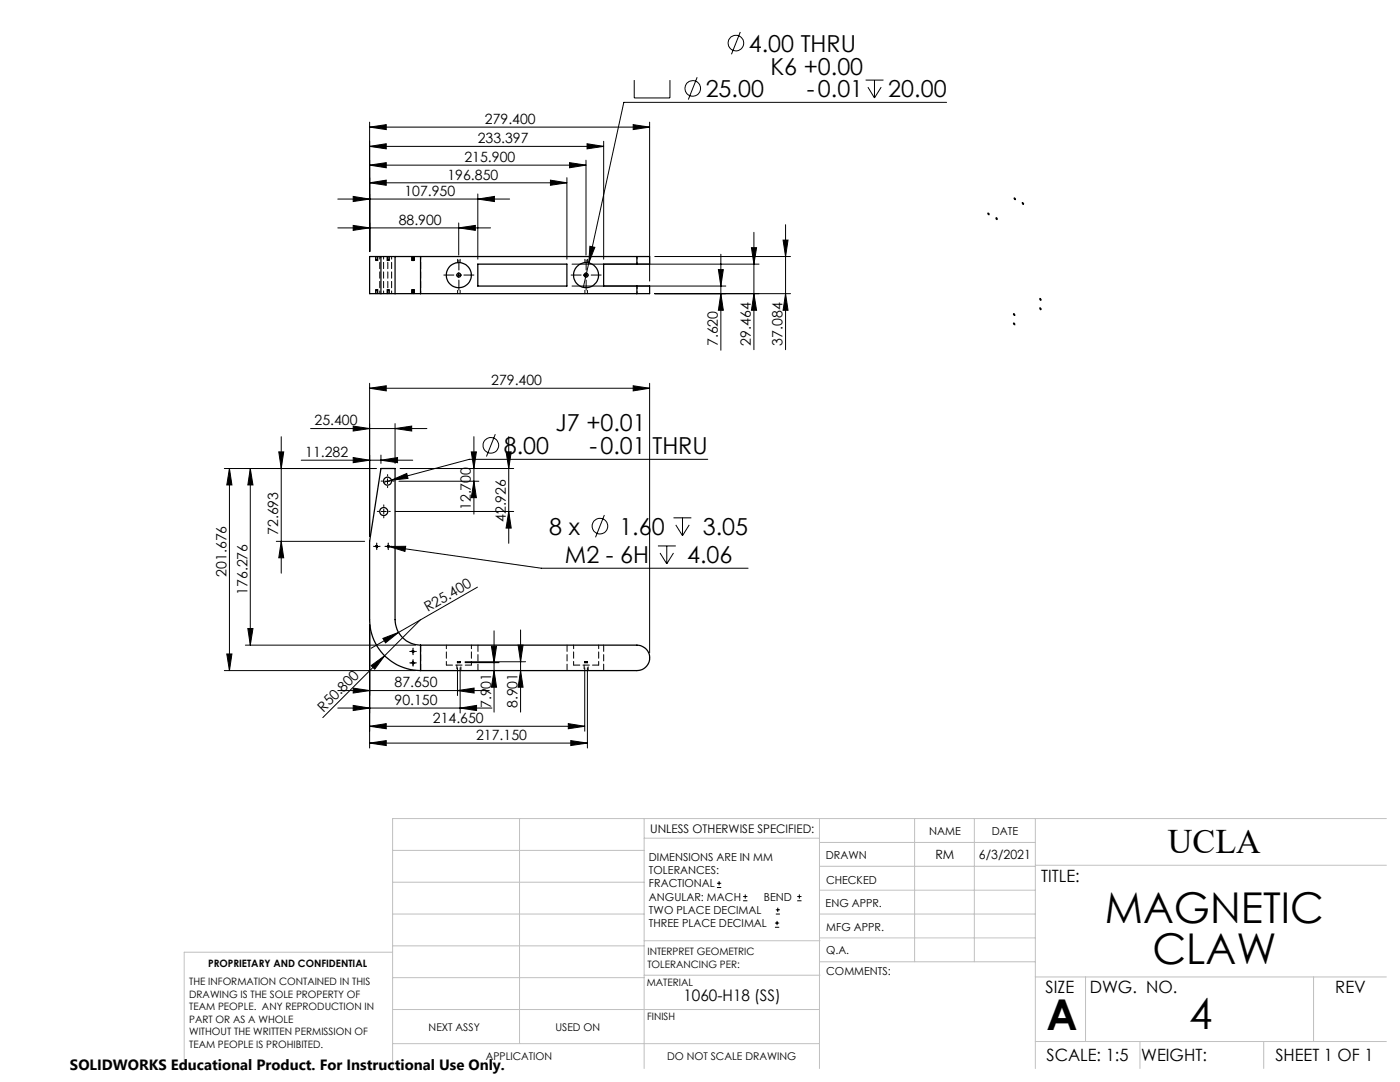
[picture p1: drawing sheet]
<svg xmlns="http://www.w3.org/2000/svg" width="279mm" height="216mm" viewBox="0 0 279 216" stroke-linecap="round" stroke-linejoin="round" font-family="sans-serif">
<g fill="none" stroke="#000" stroke-width=".2">
<path d="M126.6 16v3.5h7.1v-3.5M139.1 15.4l-1.7 4.5M147.7 6.4l-1.7 4.4M172.8 16h3.5M173.2 17.4l1.3 2.1M174.5 16v3.5M175.9 17.4l-1.4 2.1M67.4 39.7h34.3M70.5 39.2l3.3 .5-3.3 .5zM73.8 25.4l3.3-.5v1zM73.8 32.9l3.3-.4v1zM73.8 36.5l3.3-.6v1.1z"/>
<path d="M73.8 29.2l3.3-.5v1zM73.8 24.4v25.8M73.8 25.4h55.8M73.8 32.9h43.1M73.8 36.5h39.3M73.8 29.2h46.7M95.4 39.7l3.3-.5v1zM95.4 38.7v13M109.9 35.9l3.2 .6-3.2 .5zM113.1 35.5v16.2M113.7 32.5l3.2 .4-3.2 .6zM116.9 32v18.9"/>
<path d="M117.2 28.7l3.3 .5-3.3 .5zM120.5 28.2v23.5M126.4 24.9l3.2 .5-3.2 .5zM129.6 24.4v31.7M188.9 20.4h-64.4l-7 32.1M67.4 45.5h30.5M70.5 45l3.3 .5-3.3 .5zM75 51.2v.8M75 57.8v.8M75.4 51.2v.8M75.4 57.8v.8M77.3 51.2v.8"/>
<path d="M77.3 57.8v.8M77.7 51.2v.8M77.7 57.8v.8M82.2 51.2v.8M82.2 57.8v.8M82.6 51.2v.8M82.6 57.8v.8M91.1 54.9h1M91.5 54.4v1M91.5 45.5l3.4-.5v1zM91.5 44.5v6.4M114.2 57.1h30.7"/>
<path d="M114.2 52.7h37.3M116.5 54.9h1M116.9 54.4v1M117.5 52.5l-1.1 4.8M117.7 49.1l1 .3-1.2 3.1zM130.7 51.2h27.1M143.4 53.8h1l-.5 3.3zM143.9 58.6l.5 3.3h-1zM143.9 50.7v19.2M150 49.4h1l-.5 3.3zM150.5 58.6l.5 3.3h-1zM150.5 46.4v23.4"/>
<path d="M156.3 47.9h1l-.5 3.3zM156.8 44.8v25M156.8 58.6l.5 3.3h-1zM157.8 58.6h-27.1M197.1 42.5l.2 .1 .1 .3zM204 40.4l.2 .1 .1 .3-.2-.1zM73.8 77.5l3.3-.5v1zM73.8 76.5v30.5M73.8 77.5h55.8M126.4 77l3.2 .5-3.2 .5zM129.6 76.5v53.8M202.3 62.6l.2 .1v.2h-.1z"/>
<path d="M202.3 64.5h.2v.3h-.1zM44.8 93.5h30.2M45.8 93.5v40.3M45.8 93.5l.5 3.3h-1zM50 93.5v35.2M50 93.5l.5 3.3h-1zM55.6 90.2h1l-.5 3.3zM56.1 87.1v27.3M60.1 91.8h22.3M62 85.5h23.2M70.5 91.3l3.3 .5-3.3 .5zM70.5 85l3.3 .5-3.3 .5z"/>
<path d="M76 91.8l3.3-.5v1zM76 90.8v1.7M76.8 96h1M77.3 95.5v1M78.1 95.8l3.1-1.3 .2 1zM78.1 95.8l-1.5 .4M78.8 85.5l3.4-.5v1zM78.8 84.5v8M79.6 96h16M79.9 93.5h22.6M94.1 90.2h1l-.5 3.3zM94.6 87.1v15.5"/>
<path d="M94.6 96l.5 3.3h-1zM98.8 86.6l-1.7 4.5M101 90.2h1l-.5 3.3zM101.5 87.1v21.3M141.3 91.7h-47.6l-15.6 4.1M55.1 108h17.7M56.1 108l.5 3.3h-1zM74.7 109h1M75 109.1a.19 .19 0 0 1 .2-.3 .19 .19 0 0 1 .2 .3 .19 .19 0 0 1-.3 .1M75.2 108.5v1M76.1 102.1h1M76.6 101.6v1"/>
<path d="M77 109h1M77.3 109.1a.2 .2 0 0 1 .1-.3 .2 .2 0 0 1 .3 .2 .2 .2 0 0 1-.3 .2M77.3 109h.3M77.5 108.5v1M77.6 109h3.4l-.2 1zM77.6 109l30.4 4.4h41.3M78.9 102.1h23.6M95.3 117.2l-21.3 12.2M101.5 102.1l.5 3.3h-1zM120.6 102.8l-1.7 4.4M131.3 108.9h3.6M131.7 110.3l1.4 2.2"/>
<path d="M133.1 108.9v3.6M134.4 103.3h3.6M134.4 110.3l-1.3 2.2M134.9 104.7l1.3 2.2M136.2 103.3v3.6M137.5 104.7l-1.3 2.2M44.8 133.8h38.1M45.3 130.5h1l-.5 3.3zM49 128.7h33.9M49.5 125.4h1l-.5 3.3zM67.4 137.8h30.2M70.5 137.3l3.3 .5-3.3 .5z"/>
<path d="M73.8 124.6v24.7M74 132.8l2.8-2-2 2.7zM76.4 127.4l3.2-1.2-2.7 2.1zM76.8 130.8l-12.4 12.4M81.9 130h1M81.9 132.3h1M82.2 130.1a.2 .2 0 0 1 .2-.3 .2 .2 0 0 1 .2 .2 .2 .2 0 0 1-.2 .2M82.2 132.3a.19 .19 0 0 1 .2-.2 .19 .19 0 0 1 .2 .2 .19 .19 0 0 1-.2 .2M82.4 129.5v1M82.4 131.8v1M83.9 123.6l-7.1 7.2M91.3 137.8l3.3-.5v1z"/>
<path d="M91.3 133.2v5.6M91.8 133.2v9.1M92.8 132h12.1M92.8 132.2h6.8M98.1 128.9h1l-.5 3.3zM98.6 125.9v16.2M98.6 133.8l.5 3.3h-1zM103.4 128.7h1l-.5 3.3zM103.9 133.8l.5 3.3h-1zM103.9 125.7v16.4M116.7 133.2v12.7M117.2 133.2v16.1"/>
<path d="M67.4 141.3h30.8M70.5 140.8l3.3 .5-3.3 .5zM73.8 144.9l3.3-.5v1zM73.8 148.3l3.3-.5v1zM73.8 144.9h42.9M73.8 148.3h43.4M91.8 141.3l3.3-.5v1zM113.4 144.4l3.3 .5-3.3 .5zM113.9 147.8l3.3 .5-3.3 .5zM143.1 177.1h.8M143.1 176.2h.8M143.5 175.8v.9"/>
<path d="M148.3 179.7h.9M148.3 178.9h.9M148.7 178.5v.8M159.1 179.7h.8M159.1 178.9h.8M159.5 178.5v.8M154.7 185h.8M154.7 184.2h.8M154.8 182.4h.8M154.8 181.5h.8M155.1 183.8v.8M155.2 181.1v.9"/>
<circle cx="138.2" cy="17.6" r="1.56"/>
<circle cx="146.9" cy="8.6" r="1.55"/>
<circle cx="202.6" cy="39.7" r=".17"/>
<circle cx="198.9" cy="43.6" r=".16"/>
<circle cx="207.7" cy="59.8" r=".17"/>
<circle cx="207.7" cy="61.6" r=".17"/>
<circle cx="98" cy="88.9" r="1.55"/>
<circle cx="119.7" cy="105" r="1.55"/>
</g>
<g fill="none" stroke="#c0c0c0" stroke-width=".2">
<path d="M78.4 176h50.2M78.4 169.7h50.2M103.7 163.3v44.9M128.6 163.3v49.9M128.6 167.3h34.9M163.5 163.3v49.9M163.5 177.6h43.1M163.5 172.9h43.1M163.5 168.1h43.1M182.5 163.3v28.6M194.5 163.3v28.6M206.6 163.3v49.9"/>
<path d="M206.6 172.6h70.1M276.7 163.3h-198.3v49.9M78.4 195.1h50.2M78.4 188.7h50.2M78.4 182.4h50.2M78.4 190h-41.6v23.2M128.6 194.6h35.1M128.6 187.7h35.1M163.5 182.4h43.1M163.5 187.1h43.1M163.7 191.9h42.9M206.6 194.9h70.1"/>
<path d="M216.6 194.9v12.9M262.1 194.9v12.9M78.4 208.2h85.1M78.4 201.4h85.1M206.6 207.8h70.1M227.5 207.8v5.4M252.2 207.8v5.4"/>
</g>
<g fill="none" stroke="#000" stroke-width=".2" stroke-dasharray="15.2 1.3 1.3 1.3">
<path d="M90.6 54.9h-2M91.6 53.9v-2M91.6 55.9v2M92.6 54.9h2M116 54.9h-2M117 53.9v-2M117 55.9v2M118 54.9h2M76.4 96h-.3M77.4 95v-.3M77.4 97v.3M78.4 96h.3"/>
<path d="M74.7 109h-.2M75.2 108.5v-.1M75.2 109.5v.2M75.6 102h-.3M75.7 109h.2M76.6 101v-.3M76.6 103v.3M77 109h-.2M77.5 108.5v-.1M77.5 109.5v.2M77.6 102h.3M78 109h.1"/>
<path d="M81.9 130h-.1M81.9 132.3h-.1M82.4 129.5v-.2M82.4 130.5v.1M82.4 131.8v-.2M82.4 132.8v.1M82.9 130h.2M82.9 132.3h.2"/>
</g>
<g fill="none" stroke="#000" stroke-width=".2" stroke-dasharray="1.3 .6">
<path d="M75 52h.4M75 51.8h.4M75 51.2v.6M75 51.8l.2 .1M75 58v.6M75.2 51.9l.2-.1M75.2 57.9l-.2 .1M75.4 58h-.4M75.4 51.8v-.6M75.4 58l-.2-.1M75.4 58.6v-.6M75.4 57.8h-.4"/>
<path d="M77.3 52h.4M77.3 51.8h.3M77.3 51.2v.6M77.3 51.8l.2 .1M77.3 58v.6M77.5 51.9l.1-.1M77.5 57.9l-.2 .1M77.6 58h-.3M77.6 51.8v-.6M77.6 58l-.1-.1M77.6 58.6v-.6M77.7 57.8h-.4"/>
<path d="M82.2 52h.4M82.3 51.8h.3M82.3 51.2v.6M82.3 51.8l.1 .1M82.3 58v.6M82.4 51.9l.2-.1M82.4 57.9l-.1 .1M82.6 58h-.3M82.6 51.8v-.6M82.6 58.6v-.6M82.6 58l-.2-.1M82.6 57.8h-.4"/>
<path d="M84 133.8v-5.1M89.1 132.7h5M95.4 133.8v-5.1M113.2 133.8v-5.1M114.5 132.7h5M120.5 133.8v-5.1"/>
</g>
<g fill="#000">
<path d="M74 132.8l2.8-2-2 2.7zM76.4 127.4l3.2-1.2-2.7 2.1z"/>
<path d="M73.8 25.4l3.3-.5v1zM126.4 24.9l3.2 .5-3.2 .5zM70.5 45l3.3 .5-3.3 .5zM91.5 45.5l3.4-.5v1zM73.8 32.9l3.3-.4v1zM113.7 32.5l3.2 .4-3.2 .6zM70.5 39.2l3.3 .5-3.3 .5zM95.4 39.7l3.3-.5v1zM73.8 36.5l3.3-.6v1.1zM109.9 35.9l3.2 .6-3.2 .5zM73.8 29.2l3.3-.5v1zM117.2 28.7l3.3 .5-3.3 .5z"/>
<path d="M143.9 58.6l.5 3.3h-1zM143.4 53.8h1l-.5 3.3zM150.5 58.6l.5 3.3h-1zM150 49.4h1l-.5 3.3z"/>
<path d="M55.6 90.2h1l-.5 3.3zM56.1 108l.5 3.3h-1zM45.8 93.5l.5 3.3h-1zM45.3 130.5h1l-.5 3.3zM50 93.5l.5 3.3h-1zM49.5 125.4h1l-.5 3.3zM103.4 128.7h1l-.5 3.3zM103.9 133.8l.5 3.3h-1zM98.1 128.9h1l-.5 3.3zM98.6 133.8l.5 3.3h-1zM94.1 90.2h1l-.5 3.3zM94.6 96l.5 3.3h-1zM101 90.2h1l-.5 3.3zM101.5 102.1l.5 3.3h-1zM156.3 47.9h1l-.5 3.3zM156.8 58.6l.5 3.3h-1z"/>
<path d="M70.5 91.3l3.3 .5-3.3 .5zM76 91.8l3.3-.5v1zM73.8 77.5l3.3-.5v1zM126.4 77l3.2 .5-3.2 .5zM70.5 137.3l3.3 .5-3.3 .5zM91.3 137.8l3.3-.5v1zM70.5 140.8l3.3 .5-3.3 .5zM91.8 141.3l3.3-.5v1zM73.8 144.9l3.3-.5v1zM113.4 144.4l3.3 .5-3.3 .5zM73.8 148.3l3.3-.5v1zM113.9 147.8l3.3 .5-3.3 .5z"/>
<path d="M70.5 85l3.3 .5-3.3 .5zM78.8 85.5l3.4-.5v1z"/>
<path d="M78.1 95.8l3.3-.3-.2-1zM77.6 109l3.2 1 .2-1zM117.7 49.1l-.2 3.4 1.2-3.1z"/>
</g>
<g fill="none" stroke="#000" stroke-width=".25">
<path d="M76 51.2v7.4M78.8 58.6h5.1M78.8 51.2h5.1M78.8 51.2v7.4M78.8 51.2h-5v7.4h5M83.9 51.2v7.4M83.9 58.6h43.2M83.9 51.2h43.2M95.4 52.7h17.7v4.4h-17.7zM127.1 51.2h2.5v1.5h-2.5M127.1 57.1h2.5v1.5h-2.5M127.1 51.2v1.5"/>
<path d="M127.1 57.1v1.5M127.1 52.7h-6.6v4.4h6.6M83.9 128.7h43.2a2.54 2.54 0 0 1 2.5 2.6 2.54 2.54 0 0 1-2.5 2.5h-43.2M83.9 128.7a5.1 5.1 0 0 1-5.1-5.1v-30.1h-2.8l-2.2 14.5v15.6a10.2 10.2 0 0 0 10.1 10.2M83.9 128.7v5.1M91.3 132h.5v.2h-.5zM116.7 132h.5v.2h-.5z"/>
<circle cx="91.6" cy="54.9" r="2.5"/>
<circle cx="91.6" cy="54.9" r=".4"/>
<circle cx="117" cy="54.9" r=".4"/>
<circle cx="117" cy="54.9" r="2.5"/>
<circle cx="77.3" cy="96" r=".8"/>
<circle cx="75.2" cy="109" r=".17"/>
<circle cx="76.6" cy="102.1" r=".8"/>
<circle cx="77.5" cy="109" r=".16"/>
<circle cx="82.4" cy="130" r=".16"/>
<circle cx="82.4" cy="132.3" r=".16"/>
</g>
<path d="M89.1 128.7v4M91.2 132.7v1.1M92 133.8v-1.1M94.1 132.7v-4M114.5 128.7v4M116.6 132.7v1.1M117.4 133.8v-1.1M119.5 132.7v-4" fill="none" stroke="#000" stroke-width=".2" stroke-dasharray="1.3 .6" stroke-dashoffset=".5"/>
<path d="M75.8 51.2v7.4M76.6 51.2v7.4M77.4 58.6v-7.4M78.2 58.6v-7.4M84 58.6v-7.4" fill="none" stroke="#000" stroke-width=".2" stroke-dasharray="1.3 .6" stroke-dashoffset=".7"/>
<path d="M127.1 51.2v1.5M127.1 57.1v1.5" fill="none" stroke="#000" stroke-width=".2" stroke-dasharray="1.3 .6" stroke-dashoffset=".8"/>
<path d="M91.3 52.4v-1.2M91.3 58.6v-1.2M91.8 52.4v-1.2M91.8 58.6v-1.2M116.7 52.4v-1.2M116.7 58.6v-1.2M117.2 52.4v-1.2M117.2 58.6v-1.2" fill="none" stroke="#000" stroke-width=".2" stroke-dasharray="1.3 .6" stroke-dashoffset=".6"/>
<g font-size="8.5">
<text x="220.5" y="184.2">MAGNETIC</text>
<text x="230" y="192.3">CLAW</text>
<text x="208.9" y="205.5">A</text>
<text x="237.3" y="205.4">4</text>
</g>
<text font-size="6.9" x="233.1" y="170.1">UCLA</text>
<g font-size="4.7">
<text x="149.4" y="10.3">4.00 THRU</text>
<text x="153.8" y="14.9">K6 +0.00</text>
<text x="140.8" y="19.3">25.00</text>
<text x="161" y="19.4">-0.01</text>
<text x="177.3" y="19.3">20.00</text>
<text x="110.9" y="86.1">J7 +0.01</text>
<text x="100.5" y="90.6">8.00</text>
<text x="117.7" y="90.6">-0.01</text>
<text x="130.2" y="90.6">THRU</text>
<text x="109.6" y="106.7">8 x</text>
<text x="123.6" y="106.7">1.60</text>
<text x="140.2" y="106.7">3.05</text>
<text x="112.8" y="112.3">M2 - 6H</text>
<text x="137.1" y="112.3">4.06</text>
</g>
<g font-size="3.4">
<text x="207.8" y="176">TITLE:</text>
<text x="208.7" y="198.1">SIZE</text>
<text x="217.5" y="198.1">DWG. NO.</text>
<text x="266.5" y="198.2">REV</text>
<text x="208.8" y="211.7">SCALE: 1:5</text>
<text x="227.7" y="211.8">WEIGHT:</text>
<text x="254.5" y="211.7">SHEET 1 OF 1</text>
</g>
<text font-size="3.2" x="136.4" y="199.8">1060-H18 (SS)</text>
<text font-size="3" x="14" y="213.5">SOLIDWORKS Educational Product. For Instructional Use Only.</text>
<g font-size="2.8">
<text x="95.3" y="28.6">233.397</text>
<text x="96.8" y="24.7">279.400</text>
<text x="89.3" y="35.8">196.850</text>
<text x="92.7" y="32.3">215.900</text>
<text x="80.7" y="39.1">107.950</text>
<text x="79.6" y="44.8">88.900</text>
<text x="143.3" y="69.1" transform="rotate(-90 143.3 69.1)">7.620</text>
<text x="149.9" y="69" transform="rotate(-90 149.9 69)">29.464</text>
<text x="156.2" y="69" transform="rotate(-90 156.2 69)">37.084</text>
<text x="98" y="76.8">279.400</text>
<text x="62.8" y="84.9">25.400</text>
<text x="60.9" y="91.2">11.282</text>
<text x="94" y="101.8" transform="rotate(-90 94 101.8)">12.700</text>
<text x="55.5" y="106.7" transform="rotate(-90 55.5 106.7)">72.693</text>
<text x="100.9" y="104.2" transform="rotate(-90 100.9 104.2)">42.926</text>
<text x="45.2" y="115.1" transform="rotate(-90 45.2 115.1)">201.676</text>
<text x="49.4" y="118.7" transform="rotate(-90 49.4 118.7)">176.276</text>
<text x="85.4" y="122.1" transform="rotate(-30 85.4 122.1)">R25.400</text>
<text x="78.7" y="137.2">87.650</text>
<text x="64.6" y="142.2" transform="rotate(-45 64.6 142.2)">R50.800</text>
<text x="78.7" y="140.6">90.150</text>
<text x="98" y="141.3" transform="rotate(-90 98 141.3)">7.901</text>
<text x="103.3" y="141.3" transform="rotate(-90 103.3 141.3)">8.901</text>
<text x="86.4" y="144.3">214.650</text>
<text x="95" y="147.6">217.150</text>
</g>
<g font-size="2.5">
<text x="186.7" y="171.3">RM</text>
<text x="195.4" y="171.4">6/3/2021</text>
</g>
<text font-size="2.4" x="129.8" y="166.2">UNLESS OTHERWISE SPECIFIED:</text>
<g font-size="2.2">
<text x="185.4" y="166.6">NAME</text>
<text x="197.9" y="166.7">DATE</text>
<text x="129.5" y="171.8">DIMENSIONS ARE IN MM</text>
<text x="164.8" y="171.4">DRAWN</text>
<text x="129.5" y="174.4">TOLERANCES:</text>
<text x="129.5" y="177.1">FRACTIONAL</text>
<text x="129.5" y="179.7">ANGULAR: MACH</text>
<text x="152.5" y="179.7">BEND</text>
<text x="164.9" y="176.3">CHECKED</text>
<text x="129.5" y="182.4">TWO PLACE DECIMAL</text>
<text x="129.5" y="185">THREE PLACE DECIMAL</text>
<text x="164.8" y="181">ENG APPR.</text>
<text x="164.9" y="185.7">MFG APPR.</text>
<text x="164.9" y="190.4">Q.A.</text>
<text x="164.9" y="194.6">COMMENTS:</text>
</g>
<g font-size="2.1">
<text x="85.5" y="205.7">NEXT ASSY</text>
<text x="110.9" y="205.7">USED ON</text>
<text x="96.9" y="211.5">APPLICATION</text>
<text x="133.1" y="211.6">DO NOT SCALE DRAWING</text>
</g>
<g font-size="2">
<text x="129.2" y="190.6">INTERPRET GEOMETRIC</text>
<text x="37.8" y="196.5">THE INFORMATION CONTAINED IN THIS</text>
<text x="41.5" y="192.9">PROPRIETARY AND CONFIDENTIAL</text>
<text x="129.1" y="196.7">MATERIAL</text>
<text x="129.2" y="193.1">TOLERANCING PER:</text>
<text x="37.8" y="199">DRAWING IS THE SOLE PROPERTY OF</text>
<text x="37.8" y="201.6">TEAM PEOPLE. ANY REPRODUCTION IN</text>
<text x="129.1" y="203.5">FINISH</text>
<text x="37.8" y="204.1">PART OR AS A WHOLE</text>
<text x="37.8" y="206.6">WITHOUT THE WRITTEN PERMISSION OF</text>
<text x="37.8" y="209.1">TEAM PEOPLE IS PROHIBITED.</text>
</g>
</svg>
